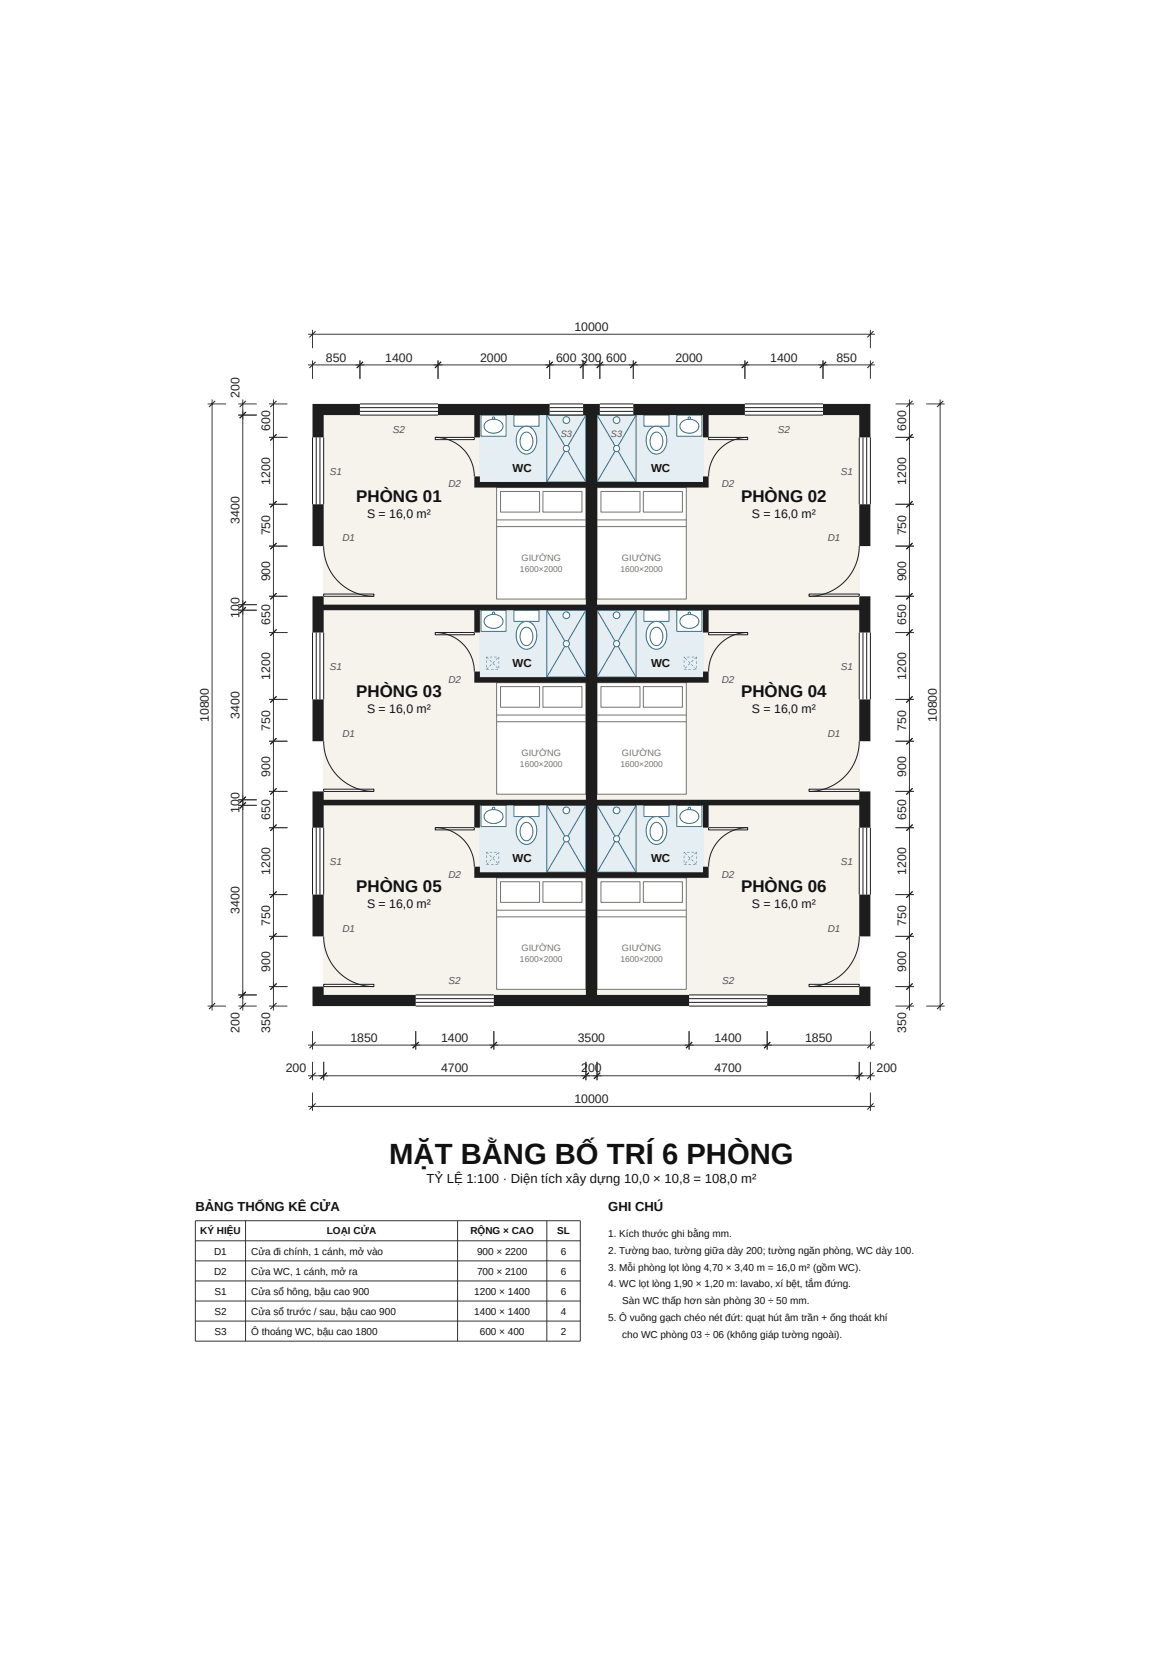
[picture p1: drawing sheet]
<svg xmlns="http://www.w3.org/2000/svg" width="210mm" height="297mm" viewBox="0 0 210 297" stroke-linecap="round" stroke-linejoin="round" font-family="sans-serif">
<g fill="#f6f3ec">
<path d="M58 144.4h47v34h-47z"/>
<path d="M107 144.4h47v34h-47z"/>
<path d="M58 109.4h47v34h-47z"/>
<path d="M107 109.4h47v34h-47z"/>
<path d="M58 74.4h47v34h-47z"/>
<path d="M107 74.4h47v34h-47z"/>
</g>
<g fill="#e4eef3">
<path d="M86 144.4h19v12h-19z"/>
<path d="M107 144.4h19v12h-19z"/>
<path d="M86 109.4h19v12h-19z"/>
<path d="M107 109.4h19v12h-19z"/>
<path d="M86 74.4h19v12h-19z"/>
<path d="M107 74.4h19v12h-19z"/>
</g>
<path d="M89 157.4h16v20h-16z" fill="#fff"/>
<path d="M89 157.4h16v20h-16z" fill="none" stroke="#77746e" stroke-width=".18"/>
<path d="M89.7 158.1h7v3.7h-7z" fill="#fff"/>
<path d="M89.7 158.1h7v3.7h-7z" fill="none" stroke="#77746e" stroke-width=".18"/>
<path d="M97.3 158.1h7v3.7h-7z" fill="#fff"/>
<path d="M97.3 158.1h7v3.7h-7zM89 163.2h16M89 164.4h16" fill="none" stroke="#77746e" stroke-width=".18"/>
<path d="M107 157.4h16v20h-16z" fill="#fff"/>
<path d="M107 157.4h16v20h-16z" fill="none" stroke="#77746e" stroke-width=".18"/>
<path d="M115.3 158.1h7v3.7h-7z" fill="#fff"/>
<path d="M115.3 158.1h7v3.7h-7z" fill="none" stroke="#77746e" stroke-width=".18"/>
<path d="M107.7 158.1h7v3.7h-7z" fill="#fff"/>
<path d="M107.7 158.1h7v3.7h-7zM107 163.2h16M107 164.4h16" fill="none" stroke="#77746e" stroke-width=".18"/>
<path d="M89 122.4h16v20h-16z" fill="#fff"/>
<path d="M89 122.4h16v20h-16z" fill="none" stroke="#77746e" stroke-width=".18"/>
<path d="M89.7 123.1h7v3.7h-7z" fill="#fff"/>
<path d="M89.7 123.1h7v3.7h-7z" fill="none" stroke="#77746e" stroke-width=".18"/>
<path d="M97.3 123.1h7v3.7h-7z" fill="#fff"/>
<path d="M89 128.2h16M89 129.4h16M97.3 123.1h7v3.7h-7z" fill="none" stroke="#77746e" stroke-width=".18"/>
<path d="M107 122.4h16v20h-16z" fill="#fff"/>
<path d="M107 122.4h16v20h-16z" fill="none" stroke="#77746e" stroke-width=".18"/>
<path d="M115.3 123.1h7v3.7h-7z" fill="#fff"/>
<path d="M115.3 123.1h7v3.7h-7z" fill="none" stroke="#77746e" stroke-width=".18"/>
<path d="M107.7 123.1h7v3.7h-7z" fill="#fff"/>
<path d="M107 128.2h16M107 129.4h16M107.7 123.1h7v3.7h-7z" fill="none" stroke="#77746e" stroke-width=".18"/>
<path d="M89 87.4h16v20h-16z" fill="#fff"/>
<path d="M89 87.4h16v20h-16z" fill="none" stroke="#77746e" stroke-width=".18"/>
<path d="M89.7 88.1h7v3.7h-7z" fill="#fff"/>
<path d="M89.7 88.1h7v3.7h-7z" fill="none" stroke="#77746e" stroke-width=".18"/>
<path d="M97.3 88.1h7v3.7h-7z" fill="#fff"/>
<path d="M89 93.2h16M89 94.4h16M97.3 88.1h7v3.7h-7z" fill="none" stroke="#77746e" stroke-width=".18"/>
<path d="M107 87.4h16v20h-16z" fill="#fff"/>
<path d="M107 87.4h16v20h-16z" fill="none" stroke="#77746e" stroke-width=".18"/>
<path d="M115.3 88.1h7v3.7h-7z" fill="#fff"/>
<path d="M115.3 88.1h7v3.7h-7z" fill="none" stroke="#77746e" stroke-width=".18"/>
<path d="M107.7 88.1h7v3.7h-7z" fill="#fff"/>
<path d="M107 93.2h16M107 94.4h16M107.7 88.1h7v3.7h-7z" fill="none" stroke="#77746e" stroke-width=".18"/>
<g fill="#2f6f8a">
<path d="M88 155l.5 .1zM88.8 155l.5 .1zM89.4 154.4l.1 .4zM89.4 153.6l.1 .4zM89.4 152.8l.1 .4zM88.6 152.8l.4 .1zM87.8 152.8l.4 .1zM87.2 152.8h.2h-.2l.1 .3zM87.2 153.4l.1 .5zM87.2 154.2l.1 .5zM87.2 155l.5 .1z"/>
<path d="M87.2 155l.4-.2zM87.7 154.4l.4-.2zM88.3 153.9l.4-.3zM88.9 153.3l.4-.2z"/>
<path d="M87.2 152.8l.3 .4zM87.8 153.4l.3 .4zM88.4 153.9l.2 .4zM88.9 154.5l.3 .4z"/>
</g>
<path d="M86.2 144.4h4.5v3.8h-4.5z" fill="#fff"/>
<path d="M86.2 144.4h4.5v3.8h-4.5z" fill="none" stroke="#2f6f8a" stroke-width=".18"/>
<path d="M87 145.8a1.9 1.9 0 0 1 3.2 .5 1.71 1.71 0 0 1-2.7 1.2 1.07 1.07 0 0 1-.5-1.7z" fill="#fff"/>
<path d="M87 145.8a1.9 1.9 0 0 1 3.2 .5 1.71 1.71 0 0 1-2.7 1.2 1.07 1.07 0 0 1-.5-1.7z" fill="none" stroke="#2f6f8a" stroke-width=".18"/>
<circle cx="88.5" cy="145" r=".22" fill="#fff"/>
<circle cx="88.5" cy="145" r=".22" fill="none" stroke="#2f6f8a" stroke-width=".18"/>
<path d="M92.1 144.4h4.5v2h-4.5z" fill="#fff"/>
<path d="M92.1 144.4h4.5v2h-4.5z" fill="none" stroke="#2f6f8a" stroke-width=".18"/>
<path d="M93.3 146.9a1.72 1.72 0 0 1 2.8 1.2 2.65 2.65 0 0 1-1.6 3.3 2.27 2.27 0 0 1-2-2.6l.3-1.1z" fill="#fff"/>
<path d="M93.3 146.9a1.72 1.72 0 0 1 2.8 1.2 2.65 2.65 0 0 1-1.6 3.3 2.27 2.27 0 0 1-2-2.6l.3-1.1z" fill="none" stroke="#2f6f8a" stroke-width=".18"/>
<path d="M93.7 147.8a1.06 1.06 0 0 1 1.2-.2 1.06 1.06 0 0 1 .6 1.1 1.52 1.52 0 0 1-1.4 2.1 1.94 1.94 0 0 1-.4-3z" fill="#fff"/>
<path d="M93.7 147.8a1.06 1.06 0 0 1 1.2-.2 1.06 1.06 0 0 1 .6 1.1 1.52 1.52 0 0 1-1.4 2.1 1.94 1.94 0 0 1-.4-3zM98 144.4h7v12h-7zM98 144.4l7 12M105 144.4l-7 12" fill="none" stroke="#2f6f8a" stroke-width=".18"/>
<circle cx="101.5" cy="150.4" r=".55" fill="#fff"/>
<circle cx="101.5" cy="150.4" r=".55" fill="none" stroke="#2f6f8a" stroke-width=".18"/>
<circle cx="101.5" cy="145.3" r=".6" fill="#fff"/>
<circle cx="101.5" cy="145.3" r=".6" fill="none" stroke="#2f6f8a" stroke-width=".18"/>
<g fill="#2f6f8a">
<path d="M123.4 155l.5 .1zM124.2 155l.5 .1zM124.8 154.4l.1 .4zM124.8 153.6l.1 .4zM124.8 152.8l.1 .4zM124 152.8l.4 .1zM123.2 152.8l.4 .1zM122.6 152.8h.2h-.2l.1 .3zM122.6 153.4l.1 .5zM122.6 154.2l.1 .5zM122.6 155l.5 .1z"/>
<path d="M124.5 154.8l.3 .2zM123.9 154.2l.4 .2zM123.3 153.6l.4 .3zM122.8 153.1l.3 .2z"/>
<path d="M124.5 153.1l.3-.2zM123.9 153.7l.4-.3zM123.3 154.3l.4-.3zM122.8 154.8l.3-.2z"/>
</g>
<path d="M121.3 144.4h4.5v3.8h-4.5z" fill="#fff"/>
<path d="M121.3 144.4h4.5v3.8h-4.5z" fill="none" stroke="#2f6f8a" stroke-width=".18"/>
<path d="M122.1 145.8a1.9 1.9 0 0 1 3.2 .5 1.71 1.71 0 0 1-2.7 1.2 1.07 1.07 0 0 1-.5-1.7z" fill="#fff"/>
<path d="M122.1 145.8a1.9 1.9 0 0 1 3.2 .5 1.71 1.71 0 0 1-2.7 1.2 1.07 1.07 0 0 1-.5-1.7z" fill="none" stroke="#2f6f8a" stroke-width=".18"/>
<circle cx="123.6" cy="145" r=".22" fill="#fff"/>
<circle cx="123.6" cy="145" r=".22" fill="none" stroke="#2f6f8a" stroke-width=".18"/>
<path d="M115.4 144.4h4.5v2h-4.5z" fill="#fff"/>
<path d="M115.4 144.4h4.5v2h-4.5z" fill="none" stroke="#2f6f8a" stroke-width=".18"/>
<path d="M116.6 146.9a1.72 1.72 0 0 1 2.8 1.2 2.65 2.65 0 0 1-1.6 3.3 2.27 2.27 0 0 1-2-2.6l.3-1.1z" fill="#fff"/>
<path d="M116.6 146.9a1.72 1.72 0 0 1 2.8 1.2 2.65 2.65 0 0 1-1.6 3.3 2.27 2.27 0 0 1-2-2.6l.3-1.1z" fill="none" stroke="#2f6f8a" stroke-width=".18"/>
<path d="M117 147.8a1.06 1.06 0 0 1 1.2-.2 1.06 1.06 0 0 1 .6 1.1 1.52 1.52 0 0 1-1.4 2.1 1.94 1.94 0 0 1-.4-3z" fill="#fff"/>
<path d="M107 144.4h7v12h-7zM107 144.4l7 12M114 144.4l-7 12M117 147.8a1.06 1.06 0 0 1 1.2-.2 1.06 1.06 0 0 1 .6 1.1 1.52 1.52 0 0 1-1.4 2.1 1.94 1.94 0 0 1-.4-3z" fill="none" stroke="#2f6f8a" stroke-width=".18"/>
<circle cx="110.5" cy="150.4" r=".55" fill="#fff"/>
<circle cx="110.5" cy="150.4" r=".55" fill="none" stroke="#2f6f8a" stroke-width=".18"/>
<circle cx="110.5" cy="145.3" r=".6" fill="#fff"/>
<circle cx="110.5" cy="145.3" r=".6" fill="none" stroke="#2f6f8a" stroke-width=".18"/>
<g fill="#2f6f8a">
<path d="M88 120l.5 .1zM88.8 120l.5 .1zM89.4 119.4l.1 .4zM89.4 118.6l.1 .4zM89.4 117.8l.1 .4zM88.6 117.8l.4 .1zM87.8 117.8l.4 .1zM87.2 117.8h.2h-.2l.1 .3zM87.2 118.4l.1 .5zM87.2 119.2l.1 .5zM87.2 120l.5 .1z"/>
<path d="M87.5 119.7l-.3 .4zM87.7 119.4l.4-.2zM88.6 118.6l-.2 .3zM88.9 118.3l.4-.2z"/>
<path d="M87.2 117.8l.3 .4zM87.8 118.4l.3 .4zM88.4 118.9l.2 .4zM88.9 119.5l.3 .4z"/>
</g>
<path d="M86.2 109.4h4.5v3.8h-4.5z" fill="#fff"/>
<path d="M86.2 109.4h4.5v3.8h-4.5z" fill="none" stroke="#2f6f8a" stroke-width=".18"/>
<path d="M87 110.8a1.9 1.9 0 0 1 3.2 .5 1.71 1.71 0 0 1-2.7 1.2 1.07 1.07 0 0 1-.5-1.7z" fill="#fff"/>
<path d="M87 110.8a1.9 1.9 0 0 1 3.2 .5 1.71 1.71 0 0 1-2.7 1.2 1.07 1.07 0 0 1-.5-1.7z" fill="none" stroke="#2f6f8a" stroke-width=".18"/>
<circle cx="88.5" cy="110" r=".22" fill="#fff"/>
<circle cx="88.5" cy="110" r=".22" fill="none" stroke="#2f6f8a" stroke-width=".18"/>
<path d="M92.1 109.4h4.5v2h-4.5z" fill="#fff"/>
<path d="M92.1 109.4h4.5v2h-4.5z" fill="none" stroke="#2f6f8a" stroke-width=".18"/>
<path d="M93.3 111.9a1.72 1.72 0 0 1 2.8 1.2 2.65 2.65 0 0 1-1.6 3.3 2.27 2.27 0 0 1-2-2.6l.3-1.1z" fill="#fff"/>
<path d="M93.3 111.9a1.72 1.72 0 0 1 2.8 1.2 2.65 2.65 0 0 1-1.6 3.3 2.27 2.27 0 0 1-2-2.6l.3-1.1z" fill="none" stroke="#2f6f8a" stroke-width=".18"/>
<path d="M93.7 112.8a1.06 1.06 0 0 1 1.2-.2 1.06 1.06 0 0 1 .6 1.1 1.52 1.52 0 0 1-1.4 2.1 1.94 1.94 0 0 1-.4-3z" fill="#fff"/>
<path d="M93.7 112.8a1.06 1.06 0 0 1 1.2-.2 1.06 1.06 0 0 1 .6 1.1 1.52 1.52 0 0 1-1.4 2.1 1.94 1.94 0 0 1-.4-3zM98 109.4h7v12h-7zM98 109.4l7 12M105 109.4l-7 12" fill="none" stroke="#2f6f8a" stroke-width=".18"/>
<circle cx="101.5" cy="115.4" r=".55" fill="#fff"/>
<circle cx="101.5" cy="115.4" r=".55" fill="none" stroke="#2f6f8a" stroke-width=".18"/>
<circle cx="101.5" cy="110.3" r=".6" fill="#fff"/>
<circle cx="101.5" cy="110.3" r=".6" fill="none" stroke="#2f6f8a" stroke-width=".18"/>
<g fill="#2f6f8a">
<path d="M123.4 120l.5 .1zM124.2 120l.5 .1zM124.8 119.4l.1 .4zM124.8 118.6l.1 .4zM124.8 117.8l.1 .4zM124 117.8l.4 .1zM123.2 117.8l.4 .1zM122.6 117.8h.2h-.2l.1 .3zM122.6 118.4l.1 .5zM122.6 119.2l.1 .5zM122.6 120l.5 .1z"/>
<path d="M124.5 119.8l.3 .2zM123.9 119.2l.4 .2zM123.3 118.6l.4 .3zM122.8 118.1l.3 .2z"/>
<path d="M124.8 117.8l-.3 .4zM123.9 118.7l.4-.3zM123.6 118.9l-.2 .4zM122.8 119.8l.3-.2z"/>
</g>
<path d="M121.3 109.4h4.5v3.8h-4.5z" fill="#fff"/>
<path d="M121.3 109.4h4.5v3.8h-4.5z" fill="none" stroke="#2f6f8a" stroke-width=".18"/>
<path d="M122.1 110.8a1.9 1.9 0 0 1 3.2 .5 1.71 1.71 0 0 1-2.7 1.2 1.07 1.07 0 0 1-.5-1.7z" fill="#fff"/>
<path d="M122.1 110.8a1.9 1.9 0 0 1 3.2 .5 1.71 1.71 0 0 1-2.7 1.2 1.07 1.07 0 0 1-.5-1.7z" fill="none" stroke="#2f6f8a" stroke-width=".18"/>
<circle cx="123.6" cy="110" r=".22" fill="#fff"/>
<circle cx="123.6" cy="110" r=".22" fill="none" stroke="#2f6f8a" stroke-width=".18"/>
<path d="M115.4 109.4h4.5v2h-4.5z" fill="#fff"/>
<path d="M115.4 109.4h4.5v2h-4.5z" fill="none" stroke="#2f6f8a" stroke-width=".18"/>
<path d="M116.6 111.9a1.72 1.72 0 0 1 2.8 1.2 2.65 2.65 0 0 1-1.6 3.3 2.27 2.27 0 0 1-2-2.6l.3-1.1z" fill="#fff"/>
<path d="M116.6 111.9a1.72 1.72 0 0 1 2.8 1.2 2.65 2.65 0 0 1-1.6 3.3 2.27 2.27 0 0 1-2-2.6l.3-1.1z" fill="none" stroke="#2f6f8a" stroke-width=".18"/>
<path d="M117 112.8a1.06 1.06 0 0 1 1.2-.2 1.06 1.06 0 0 1 .6 1.1 1.52 1.52 0 0 1-1.4 2.1 1.94 1.94 0 0 1-.4-3z" fill="#fff"/>
<path d="M107 109.4h7v12h-7zM107 109.4l7 12M114 109.4l-7 12M117 112.8a1.06 1.06 0 0 1 1.2-.2 1.06 1.06 0 0 1 .6 1.1 1.52 1.52 0 0 1-1.4 2.1 1.94 1.94 0 0 1-.4-3z" fill="none" stroke="#2f6f8a" stroke-width=".18"/>
<circle cx="110.5" cy="115.4" r=".55" fill="#fff"/>
<circle cx="110.5" cy="115.4" r=".55" fill="none" stroke="#2f6f8a" stroke-width=".18"/>
<circle cx="110.5" cy="110.3" r=".6" fill="#fff"/>
<circle cx="110.5" cy="110.3" r=".6" fill="none" stroke="#2f6f8a" stroke-width=".18"/>
<path d="M86.2 74.4h4.5v3.8h-4.5z" fill="#fff"/>
<path d="M86.2 74.4h4.5v3.8h-4.5z" fill="none" stroke="#2f6f8a" stroke-width=".18"/>
<path d="M87 75.8a1.9 1.9 0 0 1 3.2 .5 1.71 1.71 0 0 1-2.7 1.2 1.07 1.07 0 0 1-.5-1.7z" fill="#fff"/>
<path d="M87 75.8a1.9 1.9 0 0 1 3.2 .5 1.71 1.71 0 0 1-2.7 1.2 1.07 1.07 0 0 1-.5-1.7z" fill="none" stroke="#2f6f8a" stroke-width=".18"/>
<circle cx="88.5" cy="75" r=".22" fill="#fff"/>
<circle cx="88.5" cy="75" r=".22" fill="none" stroke="#2f6f8a" stroke-width=".18"/>
<path d="M92.1 74.4h4.5v2h-4.5z" fill="#fff"/>
<path d="M92.1 74.4h4.5v2h-4.5z" fill="none" stroke="#2f6f8a" stroke-width=".18"/>
<path d="M93.3 76.9a1.72 1.72 0 0 1 2.8 1.2 2.65 2.65 0 0 1-1.6 3.3 2.27 2.27 0 0 1-2-2.6l.3-1.1z" fill="#fff"/>
<path d="M93.3 76.9a1.72 1.72 0 0 1 2.8 1.2 2.65 2.65 0 0 1-1.6 3.3 2.27 2.27 0 0 1-2-2.6l.3-1.1z" fill="none" stroke="#2f6f8a" stroke-width=".18"/>
<path d="M93.7 77.8a1.06 1.06 0 0 1 1.2-.2 1.06 1.06 0 0 1 .6 1.1 1.52 1.52 0 0 1-1.4 2.1 1.94 1.94 0 0 1-.4-3z" fill="#fff"/>
<path d="M93.7 77.8a1.06 1.06 0 0 1 1.2-.2 1.06 1.06 0 0 1 .6 1.1 1.52 1.52 0 0 1-1.4 2.1 1.94 1.94 0 0 1-.4-3zM98 74.4h7v12h-7zM98 74.4l7 12M105 74.4l-7 12" fill="none" stroke="#2f6f8a" stroke-width=".18"/>
<circle cx="101.5" cy="80.4" r=".55" fill="#fff"/>
<circle cx="101.5" cy="80.4" r=".55" fill="none" stroke="#2f6f8a" stroke-width=".18"/>
<circle cx="101.5" cy="75.3" r=".6" fill="#fff"/>
<circle cx="101.5" cy="75.3" r=".6" fill="none" stroke="#2f6f8a" stroke-width=".18"/>
<path d="M121.3 74.4h4.5v3.8h-4.5z" fill="#fff"/>
<path d="M121.3 74.4h4.5v3.8h-4.5z" fill="none" stroke="#2f6f8a" stroke-width=".18"/>
<path d="M122.1 75.8a1.9 1.9 0 0 1 3.2 .5 1.71 1.71 0 0 1-2.7 1.2 1.07 1.07 0 0 1-.5-1.7z" fill="#fff"/>
<path d="M122.1 75.8a1.9 1.9 0 0 1 3.2 .5 1.71 1.71 0 0 1-2.7 1.2 1.07 1.07 0 0 1-.5-1.7z" fill="none" stroke="#2f6f8a" stroke-width=".18"/>
<circle cx="123.6" cy="75" r=".22" fill="#fff"/>
<circle cx="123.6" cy="75" r=".22" fill="none" stroke="#2f6f8a" stroke-width=".18"/>
<path d="M115.4 74.4h4.5v2h-4.5z" fill="#fff"/>
<path d="M115.4 74.4h4.5v2h-4.5z" fill="none" stroke="#2f6f8a" stroke-width=".18"/>
<path d="M116.6 76.9a1.72 1.72 0 0 1 2.8 1.2 2.65 2.65 0 0 1-1.6 3.3 2.27 2.27 0 0 1-2-2.6l.3-1.1z" fill="#fff"/>
<path d="M116.6 76.9a1.72 1.72 0 0 1 2.8 1.2 2.65 2.65 0 0 1-1.6 3.3 2.27 2.27 0 0 1-2-2.6l.3-1.1z" fill="none" stroke="#2f6f8a" stroke-width=".18"/>
<path d="M117 77.8a1.06 1.06 0 0 1 1.2-.2 1.06 1.06 0 0 1 .6 1.1 1.52 1.52 0 0 1-1.4 2.1 1.94 1.94 0 0 1-.4-3z" fill="#fff"/>
<path d="M107 74.4h7v12h-7zM107 74.4l7 12M114 74.4l-7 12M117 77.8a1.06 1.06 0 0 1 1.2-.2 1.06 1.06 0 0 1 .6 1.1 1.52 1.52 0 0 1-1.4 2.1 1.94 1.94 0 0 1-.4-3z" fill="none" stroke="#2f6f8a" stroke-width=".18"/>
<circle cx="110.5" cy="80.4" r=".55" fill="#fff"/>
<circle cx="110.5" cy="80.4" r=".55" fill="none" stroke="#2f6f8a" stroke-width=".18"/>
<circle cx="110.5" cy="75.3" r=".6" fill="#fff"/>
<circle cx="110.5" cy="75.3" r=".6" fill="none" stroke="#2f6f8a" stroke-width=".18"/>
<path d="M56 72.4h8.5v2h-6.5v4h-2zM78.5 72.4h20v2h-12.5v4h-1v-4h-6.5zM56 106.9h2v1.5h47v-21h-20v-2h1v1h19v-12h-.5v-2h3v2h-.5v12h19v-1h1v2h-20v21h47v-1.5h2v6.5h-2v-4h-27v4h-1v-4h-19v12h19v-1h1v2h-20v21h47v-1.5h2v6.5h-2v-4h-27v4h-1v-4h-19v12h19v-1h1v2h-20v21h16.5v2h-35v-2h16.5v-21h-20v-2h1v1h19v-12h-19v4h-1v-4h-27v4h-2v-6.5h2v1.5h47v-21h-20v-2h1v1h19v-12h-19v4h-1v-4h-27v4h-2zM113.5 72.4h20v2h-6.5v4h-1v-4h-12.5zM147.5 72.4h8.5v6h-2v-4h-6.5zM154 90.4h2v7.5h-2zM154 125.4h2v7.5h-2zM154 160.4h2v7.5h-2zM137.5 178.4h16.5v-1.5h2v3.5h-18.5zM56 176.9h2v1.5h16.5v2h-18.5zM56 160.4h2v7.5h-2zM56 125.4h2v7.5h-2zM56 90.4h2v7.5h-2z" fill-rule="evenodd" fill="#1d1d1d"/>
<g fill="none" stroke="#1d1d1d" stroke-width=".18">
<path d="M56 78.4v12M56.7 78.4v12M57.3 78.4v12M58 78.4v12M64.5 74.4h14M64.5 73.8h14M64.5 73.1h14M64.5 72.4h14M98.5 74.4h6M98.5 73.8h6M98.5 73.1h6M98.5 72.4h6"/>
<path d="M107.5 74.4h6M107.5 73.8h6M107.5 73.1h6M107.5 72.4h6M133.5 74.4h14M133.5 73.8h14M133.5 73.1h14M133.5 72.4h14M154 78.4v12M154.7 78.4v12M155.3 78.4v12M156 78.4v12"/>
<path d="M56 113.4v12M56.7 113.4v12M57.3 113.4v12M58 113.4v12M154 113.4v12M154.7 113.4v12M155.3 113.4v12M156 113.4v12M56 148.4v12M56.7 148.4v12M57.3 148.4v12M58 148.4v12"/>
<path d="M154 148.4v12M154.7 148.4v12M155.3 148.4v12M156 148.4v12M74.5 179.8h14M74.5 179.1h14M74.5 178.4h14M123.5 179.8h14M123.5 179.1h14M123.5 178.4h14M74.5 180.4h14M123.5 180.4h14"/>
</g>
<path d="M58 176.5h9v.4h-9z" fill="#fff"/>
<path d="M58 176.5h9v.4h-9z" fill="none" stroke="#1d1d1d" stroke-width=".18"/>
<path d="M78 148.4h7v.4h-7z" fill="#fff"/>
<path d="M78 148.4h7v.4h-7z" fill="none" stroke="#1d1d1d" stroke-width=".18"/>
<path d="M145 176.5h9v.4h-9z" fill="#fff"/>
<path d="M145 176.5h9v.4h-9z" fill="none" stroke="#1d1d1d" stroke-width=".18"/>
<path d="M127 148.4h7v.4h-7z" fill="#fff"/>
<path d="M127 148.4h7v.4h-7z" fill="none" stroke="#1d1d1d" stroke-width=".18"/>
<path d="M58 141.5h9v.4h-9z" fill="#fff"/>
<path d="M58 141.5h9v.4h-9z" fill="none" stroke="#1d1d1d" stroke-width=".18"/>
<path d="M78 113.4h7v.4h-7z" fill="#fff"/>
<path d="M78 113.4h7v.4h-7z" fill="none" stroke="#1d1d1d" stroke-width=".18"/>
<path d="M145 141.5h9v.4h-9z" fill="#fff"/>
<path d="M145 141.5h9v.4h-9z" fill="none" stroke="#1d1d1d" stroke-width=".18"/>
<path d="M127 113.4h7v.4h-7z" fill="#fff"/>
<path d="M127 113.4h7v.4h-7z" fill="none" stroke="#1d1d1d" stroke-width=".18"/>
<path d="M58 106.5h9v.4h-9z" fill="#fff"/>
<path d="M58 106.5h9v.4h-9z" fill="none" stroke="#1d1d1d" stroke-width=".18"/>
<path d="M78 78.4h7v.4h-7z" fill="#fff"/>
<path d="M78 78.4h7v.4h-7z" fill="none" stroke="#1d1d1d" stroke-width=".18"/>
<path d="M145 106.5h9v.4h-9z" fill="#fff"/>
<path d="M145 106.5h9v.4h-9z" fill="none" stroke="#1d1d1d" stroke-width=".18"/>
<path d="M127 78.4h7v.4h-7z" fill="#fff"/>
<g fill="none" stroke="#1d1d1d" stroke-width=".18">
<path d="M56.6 59.4l-1.1 1.1M156.6 59.4l-1.1 1.1M38.6 71.9l-1.1 1.1M44.1 73.9l-1.1 1.1M44.1 71.9l-1.1 1.1M49.6 77.9l-1.1 1.1M49.6 71.9l-1.1 1.1M56.6 64.9l-1.1 1.1M65.1 64.9l-1.1 1.1M78 78.4a7 7 0 0 1 7 7M79.1 64.9l-1.1 1.1M99.1 64.9l-1.1 1.1"/>
<path d="M105.1 64.9l-1.1 1.1M108.1 64.9l-1.1 1.1M114.1 64.9l-1.1 1.1M127 78.4h7v.4h-7zM134 78.4a7 7 0 0 0-7 7M134.1 64.9l-1.1 1.1M148.1 64.9l-1.1 1.1M156.6 64.9l-1.1 1.1M163.6 77.9l-1.1 1.1M163.6 71.9l-1.1 1.1M169.1 71.9l-1.1 1.1M49.6 97.4l-1.1 1.1"/>
<path d="M49.6 89.9l-1.1 1.1M58 97.9a9 9 0 0 0 9 9M154 97.9a9 9 0 0 1-9 9M163.6 97.4l-1.1 1.1M163.6 89.9l-1.1 1.1M44.1 108.9l-1.1 1.1M44.1 107.9l-1.1 1.1M49.6 112.9l-1.1 1.1M49.6 106.4l-1.1 1.1M78 113.4a7 7 0 0 1 7 7M134 113.4a7 7 0 0 0-7 7M163.6 112.9l-1.1 1.1"/>
<path d="M163.6 106.4l-1.1 1.1M49.6 132.4l-1.1 1.1M49.6 124.9l-1.1 1.1M58 132.9a9 9 0 0 0 9 9M154 132.9a9 9 0 0 1-9 9M163.6 132.4l-1.1 1.1M163.6 124.9l-1.1 1.1M44.1 143.9l-1.1 1.1M44.1 142.9l-1.1 1.1M49.6 159.9l-1.1 1.1M49.6 147.9l-1.1 1.1M49.6 141.4l-1.1 1.1"/>
<path d="M78 148.4a7 7 0 0 1 7 7M134 148.4a7 7 0 0 0-7 7M163.6 159.9l-1.1 1.1M163.6 147.9l-1.1 1.1M163.6 141.4l-1.1 1.1M38.6 179.9l-1.1 1.1M44.1 179.9l-1.1 1.1M44.1 177.9l-1.1 1.1M49.6 179.9l-1.1 1.1M49.6 176.4l-1.1 1.1M49.6 167.4l-1.1 1.1M58 167.9a9 9 0 0 0 9 9"/>
<path d="M154 167.9a9 9 0 0 1-9 9M163.6 179.9l-1.1 1.1M163.6 176.4l-1.1 1.1M163.6 167.4l-1.1 1.1M169.1 179.9l-1.1 1.1M56.6 186.9l-1.1 1.1M56.6 192.4l-1.1 1.1M56.6 197.9l-1.1 1.1M58.6 192.4l-1.1 1.1M75.1 186.9l-1.1 1.1M89.1 186.9l-1.1 1.1M105.6 192.4l-1.1 1.1"/>
<path d="M107.6 192.4l-1.1 1.1M124.1 186.9l-1.1 1.1M138.1 186.9l-1.1 1.1M154.6 192.4l-1.1 1.1M156.6 186.9l-1.1 1.1M156.6 192.4l-1.1 1.1M156.6 197.9l-1.1 1.1"/>
</g>
<g fill="none" stroke="#3a3a3a" stroke-width=".18">
<path d="M55.2 59.9h101.6M56 59.1v3.3M156 59.1v3.3M37.2 72.4h3.3M38 71.6v109.6M42.7 72.4h3.3M42.7 74.4h3.3M43.5 71.6v109.6M48.2 78.4h3.3M48.2 72.4h3.3M49 71.6v109.6M55.2 65.4h101.6"/>
<path d="M56 64.6v3.3M64.5 64.6v3.3M78.5 64.6v3.3M98.5 64.6v3.3M104.5 64.6v3.3M107.5 64.6v3.3M113.5 64.6v3.3M133.5 64.6v3.3M147.5 64.6v3.3M156 64.6v3.3M160.5 78.4h3.3M160.5 72.4h3.3"/>
<path d="M163 71.6v109.6M166 72.4h3.3M168.5 71.6v109.6M48.2 97.9h3.3M48.2 90.4h3.3M160.5 97.9h3.3M160.5 90.4h3.3M42.7 109.4h3.3M42.7 108.4h3.3M48.2 113.4h3.3M48.2 106.9h3.3M160.5 113.4h3.3"/>
<path d="M160.5 106.9h3.3M48.2 132.9h3.3M48.2 125.4h3.3M160.5 132.9h3.3M160.5 125.4h3.3M42.7 144.4h3.3M42.7 143.4h3.3M48.2 148.4h3.3M48.2 141.9h3.3M160.5 148.4h3.3M160.5 141.9h3.3M42.7 178.4h3.3"/>
<path d="M48.2 176.9h3.3M48.2 167.9h3.3M48.2 160.4h3.3M160.5 176.9h3.3M160.5 167.9h3.3M160.5 160.4h3.3M37.2 180.4h3.3M42.7 180.4h3.3M48.2 180.4h3.3M55.2 187.4h101.6M55.2 192.9h101.6M55.2 198.4h101.6"/>
<path d="M56 184.9v3.3M56 190.4v3.3M56 195.9v3.3M58 190.4v3.3M74.5 184.9v3.3M88.5 184.9v3.3M105 190.4v3.3M107 190.4v3.3M123.5 184.9v3.3M137.5 184.9v3.3M154 190.4v3.3M156 184.9v3.3"/>
<path d="M156 190.4v3.3M156 195.9v3.3M160.5 180.4h3.3M166 180.4h3.3"/>
</g>
<path d="M35 218.9h69v21.6h-69zM44 218.9v21.6M82 218.9v21.6M98 218.9v21.6M35 222.5h69M35 226.1h69M35 229.7h69M35 233.3h69M35 236.9h69" fill="none" stroke="#333" stroke-width=".18"/>
<text font-size="5.2" fill="#111" x="69.8" y="208.8">MẶT BẰNG BỐ TRÍ 6 PHÒNG</text>
<g font-size="3" fill="#111">
<text x="63.8" y="90">PHÒNG 01</text>
<text x="132.8" y="90">PHÒNG 02</text>
<text x="63.8" y="125">PHÒNG 03</text>
<text x="132.8" y="125">PHÒNG 04</text>
<text x="63.8" y="160">PHÒNG 05</text>
<text x="132.8" y="160">PHÒNG 06</text>
</g>
<g font-size="2.3" fill="#111">
<text x="76.4" y="212.2">TỶ LỆ 1:100 · Diện tích xây dựng 10,0 × 10,8 = 108,0 m²</text>
<text x="35" y="217.2">BẢNG THỐNG KÊ CỬA</text>
<text x="109" y="217.2">GHI CHÚ</text>
</g>
<g font-size="2.2" fill="#222">
<text x="102.9" y="59.3">10000</text>
<text x="58.4" y="64.9">850</text>
<text x="69.1" y="64.9">1400</text>
<text x="86.1" y="64.9">2000</text>
<text x="99.7" y="64.9">600</text>
<text x="104.2" y="64.9">300</text>
<text x="108.7" y="64.9">600</text>
<text x="121.1" y="64.9">2000</text>
<text x="138.1" y="64.9">1400</text>
<text x="149.9" y="64.9">850</text>
<text x="42.9" y="71.3" transform="rotate(-90 42.9 71.3)">200</text>
<text x="48.4" y="77.3" transform="rotate(-90 48.4 77.3)">600</text>
<text x="162.4" y="77.3" transform="rotate(-90 162.4 77.3)">600</text>
<text x="48.4" y="86.9" transform="rotate(-90 48.4 86.9)">1200</text>
<text x="162.4" y="86.9" transform="rotate(-90 162.4 86.9)">1200</text>
<text x="42.9" y="93.9" transform="rotate(-90 42.9 93.9)">3400</text>
<text x="48.4" y="96" transform="rotate(-90 48.4 96)">750</text>
<text x="162.4" y="96" transform="rotate(-90 162.4 96)">750</text>
<text x="48.4" y="104.3" transform="rotate(-90 48.4 104.3)">900</text>
<text x="162.4" y="104.3" transform="rotate(-90 162.4 104.3)">900</text>
<text x="42.9" y="110.8" transform="rotate(-90 42.9 110.8)">10</text>
<text x="42.9" y="108.3" transform="rotate(-90 42.9 108.3)">0</text>
<text x="48.4" y="112" transform="rotate(-90 48.4 112)">650</text>
<text x="162.4" y="112" transform="rotate(-90 162.4 112)">650</text>
<text x="48.4" y="121.9" transform="rotate(-90 48.4 121.9)">1200</text>
<text x="162.4" y="121.9" transform="rotate(-90 162.4 121.9)">1200</text>
<text x="37.4" y="129.5" transform="rotate(-90 37.4 129.5)">10800</text>
<text x="42.9" y="128.9" transform="rotate(-90 42.9 128.9)">3400</text>
<text x="48.4" y="131" transform="rotate(-90 48.4 131)">750</text>
<text x="162.4" y="131" transform="rotate(-90 162.4 131)">750</text>
<text x="167.9" y="129.5" transform="rotate(-90 167.9 129.5)">10800</text>
<text x="42.9" y="143.3" transform="rotate(-90 42.9 143.3)">0</text>
<text x="48.4" y="139.3" transform="rotate(-90 48.4 139.3)">900</text>
<text x="162.4" y="139.3" transform="rotate(-90 162.4 139.3)">900</text>
<text x="42.9" y="145.8" transform="rotate(-90 42.9 145.8)">10</text>
<text x="48.4" y="147" transform="rotate(-90 48.4 147)">650</text>
<text x="162.4" y="147" transform="rotate(-90 162.4 147)">650</text>
<text x="48.4" y="156.9" transform="rotate(-90 48.4 156.9)">1200</text>
<text x="162.4" y="156.9" transform="rotate(-90 162.4 156.9)">1200</text>
<text x="42.9" y="163.9" transform="rotate(-90 42.9 163.9)">3400</text>
<text x="48.4" y="166" transform="rotate(-90 48.4 166)">750</text>
<text x="162.4" y="166" transform="rotate(-90 162.4 166)">750</text>
<text x="48.4" y="174.3" transform="rotate(-90 48.4 174.3)">900</text>
<text x="162.4" y="174.3" transform="rotate(-90 162.4 174.3)">900</text>
<text x="42.9" y="185.2" transform="rotate(-90 42.9 185.2)">200</text>
<text x="48.4" y="185.2" transform="rotate(-90 48.4 185.2)">350</text>
<text x="162.4" y="185.2" transform="rotate(-90 162.4 185.2)">350</text>
<text x="62.8" y="186.8">1850</text>
<text x="79.1" y="186.8">1400</text>
<text x="103.6" y="186.8">3500</text>
<text x="128.1" y="186.8">1400</text>
<text x="144.3" y="186.8">1850</text>
<text x="51.2" y="192.3">200</text>
<text x="79.1" y="192.3">4700</text>
<text x="102.9" y="197.8">10000</text>
<text x="104.2" y="192.3">2</text>
<text x="105.4" y="192.3">00</text>
<text x="128.1" y="192.3">4700</text>
<text x="157.1" y="192.3">200</text>
</g>
<g font-size="2.2" fill="#111">
<text x="65.8" y="92.8">S = 16,0 m²</text>
<text x="134.8" y="92.8">S = 16,0 m²</text>
<text x="65.8" y="127.8">S = 16,0 m²</text>
<text x="134.8" y="127.8">S = 16,0 m²</text>
<text x="65.8" y="162.8">S = 16,0 m²</text>
<text x="134.8" y="162.8">S = 16,0 m²</text>
</g>
<g font-size="2.1" fill="#111">
<text x="91.9" y="84.6">WC</text>
<text x="116.7" y="84.6">WC</text>
<text x="91.9" y="119.6">WC</text>
<text x="116.7" y="119.6">WC</text>
<text x="91.9" y="154.6">WC</text>
<text x="116.7" y="154.6">WC</text>
</g>
<g font-size="1.8" fill="#555">
<text x="70.4" y="77.7">S2</text>
<text x="139.4" y="77.7">S2</text>
<text x="59.1" y="85.1">S1</text>
<text x="80.4" y="87.4">D2</text>
<text x="129.4" y="87.4">D2</text>
<text x="150.7" y="85.1">S1</text>
<text x="61.4" y="97.1">D1</text>
<text x="148.4" y="97.1">D1</text>
<text x="59.1" y="120.1">S1</text>
<text x="80.4" y="122.4">D2</text>
<text x="129.4" y="122.4">D2</text>
<text x="150.7" y="120.1">S1</text>
<text x="61.4" y="132.1">D1</text>
<text x="148.4" y="132.1">D1</text>
<text x="59.1" y="155.1">S1</text>
<text x="150.7" y="155.1">S1</text>
<text x="80.4" y="157.4">D2</text>
<text x="129.4" y="157.4">D2</text>
<text x="61.4" y="167.1">D1</text>
<text x="148.4" y="167.1">D1</text>
<text x="80.4" y="176.5">S2</text>
<text x="129.4" y="176.5">S2</text>
</g>
<g font-size="1.8" fill="#111">
<text x="35.9" y="221.4">KÝ HIỆU</text>
<text x="58.6" y="221.4">LOẠI CỬA</text>
<text x="84.3" y="221.4">RỘNG × CAO</text>
<text x="99.9" y="221.4">SL</text>
<text x="109" y="221.9">1. Kích thước ghi bằng mm.</text>
<text x="38.4" y="225">D1</text>
<text x="45" y="225">Cửa đi chính, 1 cánh, mở vào</text>
<text x="85.5" y="225">900 × 2200</text>
<text x="100.5" y="225">6</text>
<text x="109" y="224.9">2. Tường bao, tường giữa dày 200; tường ngăn phòng, WC dày 100.</text>
<text x="109" y="227.9">3. Mỗi phòng lọt lòng 4,70 × 3,40 m = 16,0 m² (gồm WC).</text>
<text x="38.4" y="228.6">D2</text>
<text x="38.4" y="232.2">S1</text>
<text x="45" y="228.6">Cửa WC, 1 cánh, mở ra</text>
<text x="45" y="232.2">Cửa sổ hông, bậu cao 900</text>
<text x="85" y="232.2">1200 × 1400</text>
<text x="85.5" y="228.6">700 × 2100</text>
<text x="100.5" y="228.6">6</text>
<text x="100.5" y="232.2">6</text>
<text x="109" y="230.9">4. WC lọt lòng 1,90 × 1,20 m: lavabo, xí bệt, tắm đứng.</text>
<text x="111.5" y="233.9">Sàn WC thấp hơn sàn phòng 30 ÷ 50 mm.</text>
<text x="38.4" y="235.8">S2</text>
<text x="38.4" y="239.4">S3</text>
<text x="45" y="235.8">Cửa sổ trước / sau, bậu cao 900</text>
<text x="45" y="239.4">Ô thoáng WC, bậu cao 1800</text>
<text x="85" y="235.8">1400 × 1400</text>
<text x="86" y="239.4">600 × 400</text>
<text x="100.5" y="235.8">4</text>
<text x="100.5" y="239.4">2</text>
<text x="109" y="236.9">5. Ô vuông gạch chéo nét đứt: quạt hút âm trần + ống thoát khí</text>
<text x="111.5" y="239.9">cho WC phòng 03 ÷ 06 (không giáp tường ngoài).</text>
</g>
<g font-size="1.7" fill="#555">
<text x="100.5" y="78.4">S3</text>
<text x="109.5" y="78.4">S3</text>
</g>
<g font-size="1.7" fill="#77746e">
<text x="93.5" y="100.6">GIƯỜNG</text>
<text x="111.5" y="100.6">GIƯỜNG</text>
<text x="93.5" y="135.6">GIƯỜNG</text>
<text x="111.5" y="135.6">GIƯỜNG</text>
<text x="93.5" y="170.6">GIƯỜNG</text>
<text x="111.5" y="170.6">GIƯỜNG</text>
</g>
<g font-size="1.5" fill="#77746e">
<text x="93.2" y="102.6">1600×2000</text>
<text x="111.2" y="102.6">1600×2000</text>
<text x="93.2" y="137.6">1600×2000</text>
<text x="111.2" y="137.6">1600×2000</text>
<text x="93.2" y="172.6">1600×2000</text>
<text x="111.2" y="172.6">1600×2000</text>
</g>
</svg>
